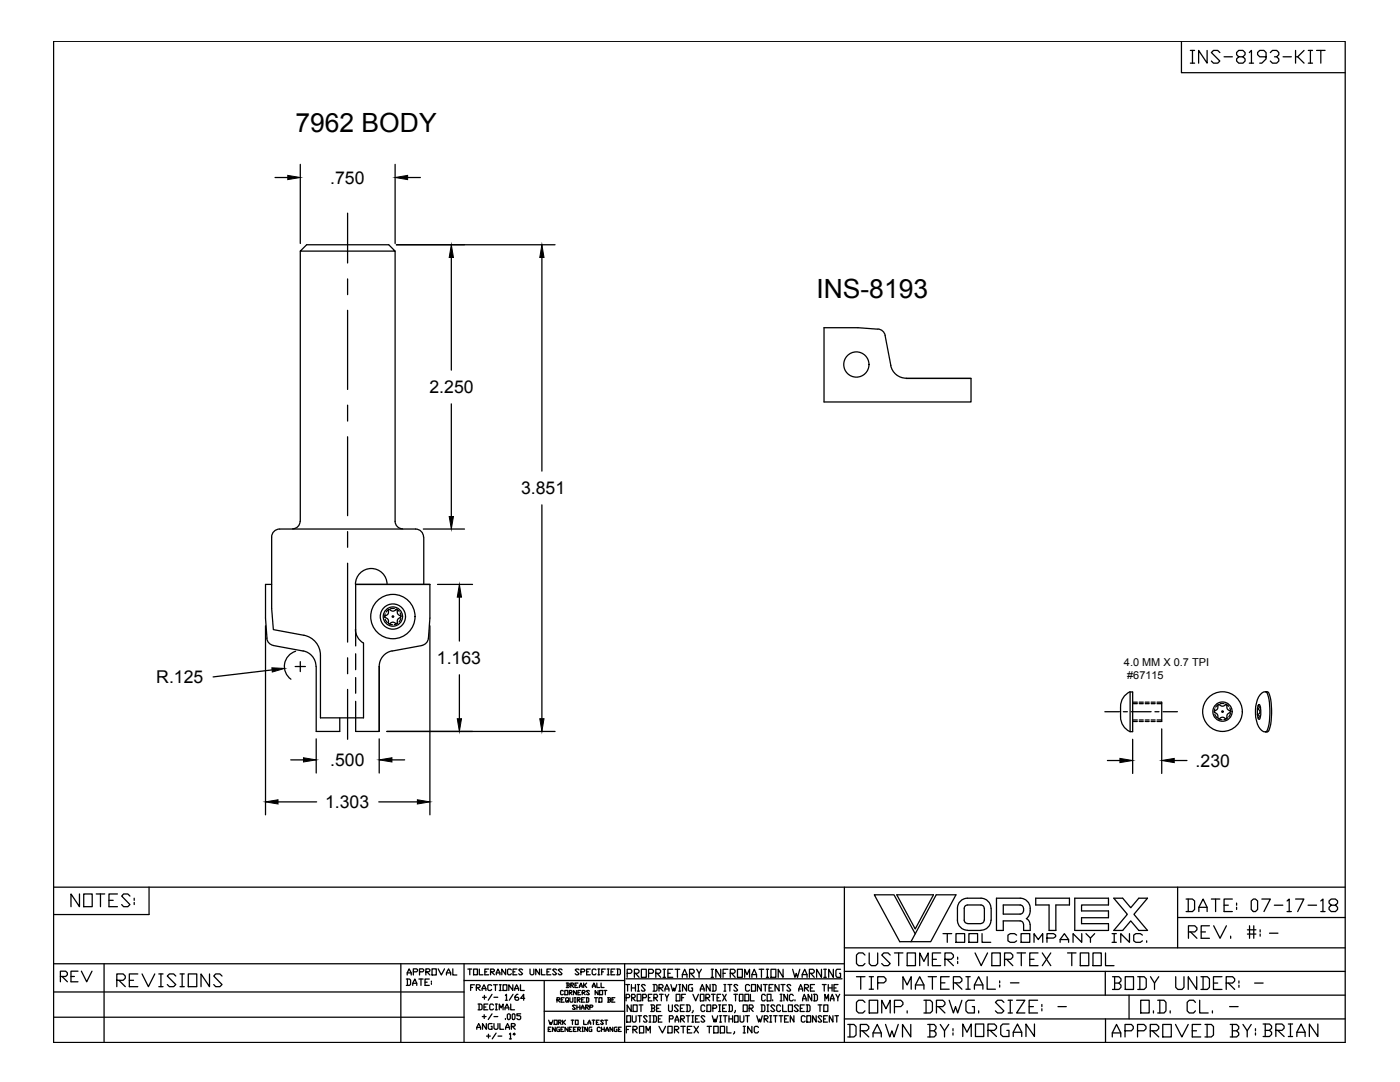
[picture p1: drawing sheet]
<svg xmlns="http://www.w3.org/2000/svg" width="279mm" height="216mm" viewBox="0 0 279 216" stroke-linecap="round" stroke-linejoin="round" font-family="sans-serif">
<!-- layer: titleblk -->
<path d="M10.7 8.2h257.8v199.8h-257.8zM235.8 8.2v6.3h32.7M10.7 177h257.8" fill="none" stroke="#000" stroke-width=".25"/>
<!-- layer: 50 -->
<g fill="none" stroke="#000" stroke-width=".25">
<path d="M168.5 177v31M235 177v12.1M10.7 182.5h19M10.7 197.9h81.9M10.7 192.3h157.8M20.8 192.3v15.7M80 192.3v15.7M92.6 192.3v15.7M92.6 195.7h32.1M108.6 195.7v12.2M124.7 192.3v15.7M168.5 189.1h100"/>
<path d="M168.5 193.8h100M168.5 198.6h100M225.3 198.6v4.7M235 183.1h33.5M10.7 203h81.9M108.6 201.8h16.1M168.5 203.3h100"/>
</g>
<!-- layer: Text -->
<g fill="none" stroke="#000" stroke-width=".25">
<path d="M179 178.5h7.3l-3.6 6.9zM193.1 179.2a2.01 2.01 0 0 0-2 2.1v2.3a2.01 2.01 0 0 0 2 2M193.1 179.2h2.7a2.01 2.01 0 0 1 2 2M81.1 195.4h.6l.2 .2v.8l-.2 .2h-.6M81.3 194.5v-.4l.3-.8 .5 .8v.4M81.3 194.1h.8M81.3 195.4v1.2M82.4 196.6v-.4l.4-.8 .4 .8v.4M82.4 196.2h.8M82.5 193.9h.6l.2-.4-.2-.2h-.6v1.2M83.6 195.4h.8M83.7 193.9h.7l.2-.4-.2-.2h-.7v1.2"/>
<path d="M84 195.4v1.2M84.8 196h.4M85 193.9h.6l.2-.4-.2-.2h-.6v1.2M85.2 193.9l.6 .6M85.7 195.4h-.9v1.2h.9M86.1 195.8v.2M86.1 196.2v.2M86.2 193.3h.9v1.2h-.9zM87.4 193.3l.7 1.2 .6-1.2M89.1 194.5v-.4l.4-.8 .4 .8v.4M89.1 194.1h.8M90.4 193.3v1.2h.8"/>
<path d="M93.4 193.4h.7M93.8 193.4v1.1M93.9 197h.4M94.5 193.4h.8v1.1h-.8zM94.7 196.5h-.8v1.1M95.1 197h.5l.2-.1v-.2l-.2-.2h-.5v1.1M95.2 197l.6 .6M95.7 193.4v1.1h.7M96.2 197.6v-.3l.4-.8 .4 .8v.3M96.2 197.3h.8M96.3 199h.8M96.7 198.6v.8"/>
<path d="M96.8 193.9h.3M97.5 193.4h-.7v1.1h.7M97.9 193.9h.6l.2-.2v-.2l-.2-.1h-.6v1.1M98.1 193.9l.6 .6M98.1 196.7l-.2-.2h-.4l-.1 .2v.7l.1 .2h.4l.2-.2M98.2 198.4l-.8 1.2M98.5 196.5h.8M98.6 199h.7M98.9 196.5v1.1M99 194.5v-.4l.4-.7 .4 .7v.4M99 194.1h.8M99.6 197.6h.4"/>
<path d="M99.6 196.5h.4M99.9 196.5v1.1M100.4 196.5h.8v1.1h-.8zM100.9 198.6l.2-.2v1.2M100.9 199.6h.3M100.9 193.4v1.1l-.8-1.1v1.1M102.1 193.5l-.3-.1h-.3l-.2 .1v.8l.2 .2h.3l.3-.2M102.3 196.5v1.1l-.8-1.1v1.1M102.4 193.9h.4M102.4 198.4l-.8 1.2M102.7 197.6v-.3l.4-.8 .4 .8v.3M102.7 197.3h.8"/>
<path d="M103.2 193.4h-.8v1.1h.8M103.4 198.4h-.2l-.4 .4v.6l.2 .2h.4l.1-.2-.1-.4h-.6M103.9 196.5v1.1h.7M104.3 193.5l-.2-.1h-.4l-.2 .1 .8 .8-.2 .2h-.4l-.2-.2M104.7 199.2h-.8l.6-.8v1.2M105.8 193.4v.9l.2 .2h.4l.1-.2v-.9M107.7 193.4v1.1l-.8-1.1v1.1M108.1 193.4v1.1h.7M109.2 193.9h.3M109.9 193.4h-.7v1.1h.7M111.1 193.5l-.2-.1h-.4l-.2 .1 .8 .8-.2 .2h-.4l-.2-.2M111.2 199.5h.4l.1-.3-.5-.1v.9"/>
<path d="M111.3 199.5l.4 .5M112 199.5h.3M112.2 193.5l-.2-.1h-.4l-.2 .1 .8 .8-.2 .2h-.4l-.2-.2M112.4 197.8l-.1-.2-.4 .2v.6l.1 .1 .4-.1M112.6 199.1h-.6v.9h.6M112.7 197.6h.6v.9h-.6zM113 196.2h.5l.1 .1-.1 .3M113.2 196.6h.3l.1 .3-.1 .1h-.5M113.2 196.2v.8M113.6 198.1h.4l.2-.3-.6-.2v.9M113.7 198.1l.5 .4M113.9 196.6h.4l.2-.3-.6-.1v.8"/>
<path d="M114 196.6l.5 .4M114.8 196.6h.2M115 197.6v.9l-.5-.9v.9M115.3 196.2h-.5v.8h.5M115.3 198.1h.3M115.6 193.5l-.2-.1h-.4l-.2 .1 .8 .8-.2 .2h-.4l-.2-.2M115.6 197l.3-.8 .3 .8M115.6 196.8h.6M115.9 197.6h-.6v.9M115.9 193.9h.6l.2-.2v-.2l-.2-.1h-.6v1.1M116.2 198.1h.4l.2-.3-.6-.2v.9M116.3 198.1l.5 .4"/>
<path d="M116.5 196.2v.8M116.7 196.6l.4 .4M117.1 196.2l-.6 .4M117.1 193.9h.3M117.6 197.8l-.1-.2-.5 .2 .6 .6-.1 .1-.5-.1M117.8 193.4h-.7v1.1h.7M118.2 197l.3-.8 .3 .8M118.2 196.8h.6M118.9 193.5l-.1-.1h-.4l-.2 .1v.8l.2 .2h.4l.1-.2M119.1 196.2v.8h.6M119.3 193.4h.4M119.3 194.5h.4"/>
<path d="M119.4 197.6v.9l-.6-.9v.9M119.5 193.4v1.1M119.7 197.6h.6v.9h-.6zM120 196.2v.8h.6M120.1 193.9h.3M120.5 197.6h.6M120.8 193.4h-.7v1.1M120.8 197.6v.9M121.2 193.4h.4M121.2 194.5h.4M121.3 199.1l.6 .1-.2 .3M121.4 199.5h.3l.2 .3-.2 .2h-.4"/>
<path d="M121.4 193.4v1.1M121.4 199.1v.9M121.9 193.9h.4M122.1 199.5h.3M122.7 199.1h-.6v.9h.6M122.7 193.4h-.8v1.1h.8M123.1 193.4h.5l.2 .1v.8l-.2 .2h-.5M123.3 193.4v1.1M124.9 196.5h.7M124.9 195.3h43.1M125 199.1h.5l.2-.2-.2-.5h-.5v1.3M125.2 194.2h.7l.2-.2v-.3l-.2-.3h-.7v1.6"/>
<path d="M125.3 196.5v1.3M126 196.5v1.3M126 197.1h.8M126.1 199.1h.5l.2-.2-.2-.5h-.5v1.3M126.2 199.1l.6 .6M126.6 194.2h.7l.2-.2v-.3l-.2-.3h-.7v1.6M126.8 196.5v1.3M126.8 194.2l.7 .8M127.2 198.4h.7v1.3h-.7zM127.2 196.5h.4M127.2 197.8h.4M127.4 196.5v1.3"/>
<path d="M128 193.4h1v1.6h-1zM128.3 199.1h.5l.2-.2-.2-.5h-.5v1.3M128.8 196.7l-.2-.2h-.4l-.2 .2 .8 .9-.2 .2h-.4l-.2-.2M129.4 199.1h.3M129.4 194.2h.8l.2-.2v-.3l-.2-.3h-.8v1.6M130.1 198.4h-.7v1.3h.7M130.3 196.5h.6l.2 .2v.9l-.2 .2h-.6M130.5 199.1h.5l.2-.2-.2-.5h-.5v1.3M130.5 196.5v1.3M130.7 199.1l.5 .6M130.9 194.2h.7l.3-.2v-.3l-.3-.3h-.7v1.6M131.1 194.2l.8 .8"/>
<path d="M131.5 197.1h.6l.2-.2v-.2l-.2-.2h-.6v1.3M131.6 198.4h.8M131.7 197.1l.6 .7M132 198.4v1.3M132.3 193.4h.5M132.3 195h.5M132.6 193.4v1.6M132.7 197.8v-.5l.4-.8 .4 .8v.5M132.7 197.3h.8M132.7 198.4l.4 .7v.6M133.3 194.2h.5M133.5 198.4l-.4 .7"/>
<path d="M133.9 196.5l.4 1.3 .2-.7 .1 .7 .5-1.3M134.3 193.4h-1v1.6h1M134.7 193.4h1M134.9 198.4h.8v1.3h-.8zM135.2 193.4v1.6M135.5 196.5h.3M135.5 197.8h.3M135.7 196.5v1.3M136 199.1h.4M136.2 195v-.5l.4-1.1 .5 1.1v.5M136.2 194.5h.9M136.8 198.4h-.8v1.3"/>
<path d="M137 196.5v1.3l-.8-1.3v1.3M137.6 194.2h.7l.2-.2v-.3l-.2-.3h-.7v1.6M137.8 194.2l.7 .8M138.2 196.5h-.6l-.2 .2v.9l.2 .2h.6v-.7h-.2M138.3 198.4l.5 1.3 .6-1.3M139.1 193.4l.4 .8v.8M139.8 197.8v-.5l.4-.8 .3 .8v.5M139.8 198.4h.7v1.3h-.7zM139.8 197.3h.7M140 193.4l-.5 .8M140.9 199.1h.5l.2-.2-.2-.5h-.5v1.3M141.1 199.1l.5 .6"/>
<path d="M141.7 196.5v1.3l-.7-1.3v1.3M141.9 193.4h.5M141.9 195h.5M142 198.4h.7M142.1 196.5h.6l.2 .2v.9l-.2 .2h-.6M142.1 193.4v1.6M142.3 196.5v1.3M142.4 198.4v1.3M143.1 199.1h.4M143.8 198.4h-.7v1.3h.7M143.8 193.4v1.6l-.9-1.6v1.6M144.2 198.4l.7 1.3"/>
<path d="M144.3 194.2h.5M144.5 196.5h.4M144.5 197.8h.4M144.7 196.5v1.3M144.9 198.4l-.7 1.3M145.3 193.4h-1v1.6M145.3 196.5h.7M145.7 196.5v1.3M145.7 194.2h.8l.2-.2v-.3l-.2-.3h-.8v1.6M146 194.2l.7 .8M146.5 198.4h.7M146.8 198.4v1.3"/>
<path d="M147.2 193.4h1v1.6h-1zM147.2 196.7l-.2-.2h-.4l-.1 .2 .7 .9-.2 .2h-.4l-.1-.2M147.6 198.4h.7v1.3h-.7zM148.6 195v-1.6l.5 1.1 .5-1.1v1.6M148.7 198.4h.7v1.3h-.7zM149.6 196.7l-.2-.2h-.4l-.2 .2v.9l.2 .2h.4l.2-.2M149.8 198.4v1.3h.7M150 196.5h.8v1.3h-.8zM150.1 195v-.5l.4-1.1 .5 1.1v.5M150.1 194.5h.9M151.5 193.4h.9M151.9 196.5v1.3l-.7-1.3v1.3"/>
<path d="M152 193.4v1.6M152.3 196.5h.8M152.7 198.7l-.1-.3h-.4l-.2 .3v.8l.2 .2h.4l.1-.2M152.7 196.5v1.3M152.9 193.4h.5M152.9 195h.5M153.1 198.4h.8v1.3h-.8zM153.1 193.4v1.6M153.5 197.1h.4M153.9 193.4h.9v1.6h-.9zM154.2 199.5v.2M154.3 196.5h-.8v1.3h.8"/>
<path d="M155.5 196.5v1.3l-.8-1.3v1.3M155.7 199.7h.4M155.7 198.4h.4M155.9 196.5h.8M155.9 198.4v1.3M156.2 196.5v1.3M156.3 193.4v1.6l-1-1.6v1.6M157.2 198.4v1.3l-.8-1.3v1.3M157.8 196.7l-.2-.2h-.3l-.3 .2 .8 .9-.2 .2h-.3l-.3-.2M158.2 193.4l.5 1.6 .2-.8 .3 .8 .4-1.6M158.3 198.7l-.2-.3h-.3l-.2 .3v.8l.2 .2h.3l.2-.2M158.7 199.5v.2"/>
<path d="M159.4 197.8v-.5l.4-.8 .4 .8v.5M159.4 197.3h.8M160.1 195v-.5l.5-1.1 .5 1.1v.5M160.1 194.5h1M160.2 199.7v-.4l.3-.9 .4 .9v.4M160.2 199.3h.7M160.6 197.1h.5l.3-.2v-.2l-.3-.2h-.5v1.3M160.8 197.1l.6 .7M161.5 194.2h.7l.3-.2v-.3l-.3-.3h-.7v1.6M161.7 197.1h.4M161.8 194.2l.7 .8M162 198.4v1.3l-.7-1.3v1.3"/>
<path d="M162.4 198.4h.5l.2 .3v.8l-.2 .2h-.5M162.5 196.5h-.8v1.3h.8M162.5 198.4v1.3M163.9 193.4v1.6l-.9-1.6v1.6M164.1 196.5h.8M164.4 193.4h.5M164.4 195h.5M164.5 196.5v1.3M164.6 199.7v-1.3l.4 .9 .3-.9v1.3M164.7 193.4v1.6M165.3 197.1h.8M165.3 196.5v1.3"/>
<path d="M165.7 199.7v-.4l.4-.9 .3 .9v.4M165.7 199.3h.7M166.1 196.5v1.3M166.3 193.4v1.6l-.9-1.6v1.6M166.4 197.1h.5M166.8 198.4l.4 .7v.6M167.2 196.5h-.8v1.3h.8M167.6 198.4l-.4 .7M167.8 193.4h-.8l-.2 .3v1l.2 .3h.8v-.8h-.3M182.7 186.3l-4.3-7.8h-3.9l5.1 9.4h6.1l5.1-9.4h-4l-5 9.4M193.1 180.6a.66 .66 0 0 0-.7 .7v2.3a.66 .66 0 0 0 .7 .7M193.1 180.6h2.7a.66 .66 0 0 1 .6 .6"/>
<path d="M196.4 183.6a.66 .66 0 0 1-.6 .7M196.5 181.3v2.3M197.8 183.6a2.01 2.01 0 0 1-2 2M197.8 181.3v2.3M204.2 184.4a.66 .66 0 0 0-.6-.6h-3.4v1.9M204.2 181.2a.66 .66 0 0 0-.6-.6h-3.4v1.8h3.4a.66 .66 0 0 0 .6-.7M204.3 181.3v.5M204.8 183.3a1.29 1.29 0 0 1 .8 1.2M204.9 183.3a2.44 2.44 0 0 0-.8-4l-5.2-.1v6.5M209.4 185.7v-5.1h-2.7v-1.4h6.7v1.4h-2.7v5.1M215.8 184.3v-1.2h5.4v-1.3h-5.4v-1.2h5.4v-1.4h-6.7v6.5M222.3 185.7l2.7-3.3-2.7-3.2h1.8l1.6 1.9 1.6-1.9h1.7l-2.7 3.2 2.7 3.3"/>
<path d="M224.1 185.7l1.6-1.9 1.6 1.9M227.7 199.6h1.6v2.5h-1.6zM231 199.6h1.3l.4 .4v1.7l-.4 .4h-1.3M231.5 199.6v2.5M239.4 199.6v2.5h1.7M95.2 205.4v-.4l.3-.8 .4 .8v.4M95.2 205h.7M95.4 200.3h.6l.2 .3v.7l-.2 .2h-.6M95.6 200.3v1.2M96.3 202.8h.7M96.6 200.9h.4M96.6 202.5v.7"/>
<path d="M97.1 204.2v1.2l-.8-1.2v1.2M97.1 206.7h.8M97.4 200.3h-.8v1.2h.8M97.5 206.4v.7M98.2 204.2h-.6l-.2 .2v.8l.2 .2h.6v-.6h-.2M98.2 202.3l-.8 1.1M98.5 200.6l-.2-.3h-.4l-.2 .3v.7l.2 .2h.4l.2-.2M98.6 204.2v1l.2 .2h.4l.2-.2v-1M98.6 202.8h.7M98.9 201.5h.4M98.9 200.3h.4M99 206.1l-.8 1.2"/>
<path d="M99 200.3v1.2M99.4 206.7h.7M99.6 201.5v-1.2l.4 .8 .4-.8v1.2M99.8 204.2v1.2h.7M100.8 201.5v-.4l.4-.8 .3 .8v.4M100.8 201.1h.7M100.9 203.2v.2M100.9 205.4v-.4l.4-.8 .4 .8v.4M100.9 205h.8M101.2 202.5l.3-.2 .3 .2v.7l-.2 .2-.4-.2zM101.7 206.4l.2-.3v1.2M101.7 207.3h.4"/>
<path d="M101.9 200.3v1.2h.8M102.1 204.8h.5l.2-.2v-.2l-.2-.2h-.5v1.2M102.2 202.5l.2-.2 .4 .2v.7l-.2 .2h-.2l-.2-.2zM102.2 204.8l.6 .6M102.4 206.4l.2-.3 .2 .3-.2 .1zM103.9 202.3h-.7v.4h.5l.2 .1v.4l-.2 .2h-.3l-.2-.2M109.4 205.4h.3M109.5 203.6l.3 .8 .1-.4 .2 .4 .2-.8M110 205h-.6v.8h.6M110.6 203.6h.6v.8h-.6zM110.8 205v.8l-.5-.8v.8M111.4 204h.5l.1-.3-.6-.1v.8"/>
<path d="M111.6 204l.4 .4M111.7 205h-.5l-.1 .7 .6 .1v-.4h-.2M112 205.4h.2M112.3 203.6v.8M112.4 204l.4 .4M112.5 205h-.5v.8h.5M112.8 203.6l-.5 .4M113.4 205v.8l-.6-.8v.8M113.6 205.4h.3M114.2 205h-.6v.8h.6M114.2 203.6v.8M114.5 205.4h.3"/>
<path d="M114.8 203.6h.6v.8h-.6zM115 205h-.5v.8h.5M115.3 205.4h.4l.2-.3-.2-.1h-.4v.8M115.4 205.4l.5 .4M116.1 205.8h.3M116.1 205h.3M116.3 205v.8M116.5 203.6v.8h.5M117.2 205v.8l-.5-.8v.8M117.3 204.4l.3-.8 .3 .8M117.3 204.1h.6M118.1 205h-.4l-.2 .1v.6l.2 .1h.4v-.4h-.1"/>
<path d="M118.4 203.6v.8M119 204h.3M119.6 203.6h-.6v.8h.6M119.8 205.1l-.2-.1-.4 .1v.6l.2 .1 .4-.1M120 205.4h.6M120 205v.8M120.4 203.7l-.1-.1-.4 .1 .5 .5-.1 .2h-.3l-.1-.2M120.6 205v.8M120.7 203.6h.6M120.9 205.8l.3-.8 .2 .8M120.9 205.5h.5M121 203.6v.8"/>
<path d="M122.3 205v.8l-.6-.8v.8M123.1 205h-.4l-.1 .7 .5 .1v-.4h-.1M123.4 205.4h.3M124 205h-.6v.8h.6M125 205.4h.4M125.1 202.7h.7v1.2h-.7zM125.9 204.8h-.9v1.3M126 200.5v1.3l-.8-1.3v1.3M126.2 202.7v1l.2 .2h.3l.2-.2v-1M126.3 205.4h.6l.3-.4-.3-.2h-.6v1.3M126.4 200.5h.8v1.3h-.8zM126.5 205.4l.7 .7"/>
<path d="M127.3 202.7h.7M127.5 200.5h.8M127.6 204.8h.9v1.3h-.9zM127.7 202.7v1.2M127.9 200.5v1.3M128.9 206.1v-1.3l.5 .8 .4-.8v1.3M129.1 202.9l-.1-.2h-.4l-.2 .2 .7 .8-.1 .2h-.4l-.2-.2M129.5 202.7h.4M129.5 203.9h.4M129.7 202.7v1.2M129.9 200.5h.6l.2 .3-.2 .4M130.1 201.2h.4l.2 .4-.2 .2h-.6"/>
<path d="M130.1 200.5v1.3M130.3 202.7h.5l.2 .2v.8l-.2 .2h-.5M130.5 202.7v1.2M131 201.2h.5M131.4 203.3h.4M131.5 204.8l.7 1.3 .6-1.3M131.9 200.5h-.9v1.3h.9M132.1 202.7h-.7v1.2h.7M133.3 204.8h.8v1.3h-.8zM133.4 200.5v1.1l.2 .2h.4l.2-.2v-1.1M133.6 203.3h.6l.2-.4-.2-.2h-.6v1.2M134.6 205.4h.6l.3-.4-.3-.2h-.6v1.3"/>
<path d="M134.7 203.9v-.4l.4-.8 .4 .8v.4M134.7 203.5h.8M134.8 205.4l.7 .7M135.4 200.8l-.2-.3h-.4l-.2 .3 .8 .8-.2 .2h-.4l-.2-.2M135.8 201.2h.4M135.8 203.3h.6l.2-.4-.2-.2h-.6v1.2M135.9 204.8h.9M136 203.3l.6 .6M136.3 204.8v1.3M136.6 200.5h-.8v1.3h.8M136.9 200.5h.6l.2 .3v.8l-.2 .2h-.6M136.9 202.7h.8"/>
<path d="M137.1 200.5v1.3M137.2 205.4h.5M137.3 202.7v1.2M138.1 204.8h-.9v1.3h.9M138.1 202.7h.3M138.1 203.9h.3M138.2 202.7v1.2M138.3 201.6l-.2 .5M138.5 204.8l.9 1.3M138.8 203.3h.4M139.4 204.8l-.9 1.3M139.6 202.7h-.8v1.2h.8"/>
<path d="M140.7 200.8l-.2-.3h-.4l-.2 .3v.8l.2 .2h.4l.2-.2M140.7 202.9l-.3-.2h-.3l-.2 .2 .8 .8-.3 .2h-.3l-.2-.2M141.1 200.5h.7v1.3h-.7zM141.1 204.8h.9M141.5 204.8v1.3M142.1 202.7l.4 1.2 .2-.6 .2 .6 .3-1.2M142.3 201.2h.5l.2-.2-.2-.5h-.5v1.3M142.4 204.8h.9v1.3h-.9zM143.4 200.5h.4M143.4 201.8h.4M143.6 200.5v1.3M143.6 202.7h.4"/>
<path d="M143.6 203.9h.4M143.7 204.8h.9v1.3h-.9zM143.8 202.7v1.2M144.2 201.2h.4M144.3 202.7h.8M144.7 202.7v1.2M145 200.5h-.8v1.3h.8M145.1 204.8v1.3h.8M145.4 200.5h.6l.2 .3v.8l-.2 .2h-.6M145.5 203.3h.7M145.5 202.7v1.2M145.6 200.5v1.3"/>
<path d="M146.2 202.7v1.2M146.6 202.7h.7v1.2h-.7zM146.6 205.9v.2l-.2 .2M146.8 201.6l-.2 .5M147.7 202.7v1l.2 .2h.3l.2-.2v-1M148.3 200.5h.8v1.3h-.8zM148.3 204.8h.4M148.3 206.1h.4M148.5 204.8v1.3M148.8 202.7h.7M149.2 202.7v1.2M149.5 201.2h.6l.2-.4-.2-.3h-.6v1.3"/>
<path d="M149.7 201.2l.6 .6M150.1 204.8v1.3l-.9-1.3v1.3M151 202.7l.4 1.2 .2-.6 .2 .6 .3-1.2M151.4 205l-.2-.2h-.5l-.2 .2v.9l.2 .2h.5l.2-.2M151.9 200.5h.6l.1 .3v.8l-.1 .2h-.6M152 200.5v1.3M152.5 203.3h.6l.2-.4-.2-.2h-.6v1.2M152.7 203.3l.6 .6M153.1 200.5h.3M153.1 201.8h.3M153.2 200.5v1.3M153.6 202.7h.4"/>
<path d="M153.6 203.9h.4M153.8 202.7v1.2M154.4 202.7h.7M154.6 200.8l-.2-.3h-.4l-.2 .3 .8 .8-.2 .2h-.4l-.2-.2M154.8 202.7v1.2M155.5 202.7h.7M155.8 200.8l-.2-.3h-.4l-.2 .3v.8l.2 .2h.4l.2-.2M155.9 202.7v1.2M156.2 200.5v1.3h.8M156.6 203.3h.4M157.3 200.5h.8v1.3h-.8zM157.3 202.7h-.7v1.2h.7"/>
<path d="M158.4 202.7v1.2l-.7-1.2v1.2M159.3 200.8l-.2-.3h-.4l-.2 .3 .8 .8-.2 .2h-.4l-.2-.2M159.7 201.2h.4M160.5 200.5h-.8v1.3h.8M160.7 202.9l-.2-.2h-.4l-.2 .2v.8l.2 .2h.4l.2-.2M160.9 200.5h.6l.2 .3v.8l-.2 .2h-.6M161 202.7h.8v1.2h-.8zM161.1 200.5v1.3M162.9 202.7v1.2l-.7-1.2v1.2M163.3 200.5h.7M163.6 200.5v1.3M164 202.9l-.2-.2h-.4l-.1 .2 .7 .8-.2 .2h-.4l-.1-.2"/>
<path d="M164.4 203.3h.3M164.4 200.5h.8v1.3h-.8zM165.1 202.7h-.7v1.2h.7M166.2 202.7v1.2l-.7-1.2v1.2M238.6 200l-.4-.4h-.9l-.4 .4v1.7l.4 .4h.9l.4-.4"/>
</g>
<!-- layer: 0 -->
<g fill="none" stroke="#000" stroke-width=".25">
<path d="M54.9 35.4h2.5M59.9 32.8v15.8M78.9 32.8v15.8M81.4 35.4h2.5M59.9 50.1l1.3-1.3h16.4l1.3 1.3zM59.9 50.1v53.9M69.4 42.5v10M69.4 55.7v3.1M78.9 50.1v53.9a1.5 1.5 0 0 0 1.5 1.5M79.1 48.8h31.7M90.1 51.4v22.5M108.1 51.4v42.6"/>
<path d="M69.4 61.9v15.8M175.2 65.7l-4-.3h-6.7v14.8h29.3v-4.7h-12.9M175.2 65.6a1.59 1.59 0 0 1 1.5 1.3M176.6 67l1.2 5.9M177.8 72.9a3.2 3.2 0 0 0 3.1 2.6M180.9 75.5h12.9M69.4 80.8v3.2M69.4 87.2v15.7M90.1 80.6v22.5M54.2 116.6h-1.2v6.7l.3 4.1M55.8 105.6a1.59 1.59 0 0 0-1.6 1.6v14.2l.4 4.2 6.1 1.2a4 4 0 0 1 3.3 3.9M55.8 105.6h27.2"/>
<path d="M59.9 104a1.5 1.5 0 0 1-1.5 1.5M69.4 106.1v3.1M69.4 112.4v15.7M70.9 116.6a3.2 3.2 0 0 1 3.2-3.2 3.2 3.2 0 0 1 3.1 3.2M82.9 105.6a1.59 1.59 0 0 1 1.6 1.6M84.5 105.6h8.2M84.6 107.2v9.4M87.3 116.6h7M91.7 119.2v8.7M108.1 100.7v42.7M53 124.9v37.7M53.2 127.3a1.59 1.59 0 0 0 1.3 1.5"/>
<path d="M54.3 133.7l-11.8 1.4M54.6 128.8l5.9 1.1M58.9 133h2M59 130a3.2 3.2 0 0 0-2.2 2.5 3.2 3.2 0 0 0 1.3 3M59.9 132v2M60.5 129.9a3.2 3.2 0 0 1 2.6 3.1M63.1 133v13h4.7v-2.8M69.4 131.3v3.1M69.4 137.6v9.9M70.9 125.6a3.2 3.2 0 0 0 1.6 2.7M71 139.9v6.1h4.7v-13v13M71 130.5v3.1"/>
<path d="M71 135.2v3.1M72.5 128.3v14.9h-8.5v-12.4M76.9 122.5l-.1 .7M76.9 123.6l.4 .6M76.9 123.3l.5 .3 .1 .6M77.5 121.9l-.1 .6-.6 .4 .1 .3M77.5 124.2l.1 .3 .2-.1M77.6 121.6l-.6 .5M77.6 124.4l.7 .3M77.8 121.7l-.2-.1-.1 .3M77.9 121.7l.5 .2 .7-.3 .2 .3M78.3 129.9a3.2 3.2 0 0 0-2.6 3.1"/>
<path d="M78.7 121.4l-.8 .1M79.1 121.5l.6 .5M79.3 124.2l-.2 .3-.7-.4-.5 .3M79.3 121.9l.1 .6 .5 .3M79.4 124.3l-.7 .3M79.8 122.8l.2 .2-.2 .2M79.9 122.3l.1 .7M79.9 123.3l-.5 .3-.1 .6M80 123.4l-.3 .7M84.2 128.8l-5.9 1.1M85.5 127.3a1.59 1.59 0 0 1-1.3 1.5M85.5 127.4l.3-4.1v-6.7h-14.8v12.3"/>
<path d="M85.8 124.9v37.7M91.7 134.6v8.8M225.5 138a3.2 3.2 0 0 0-1.9 3M225.5 138.1v7.9M225.5 138.1h.5v7.9h-.5M252.5 138h.4a2.65 2.65 0 0 1 .8 2.2 10.3 10.3 0 0 1-.6 5.8h-.6a2.65 2.65 0 0 0 .9-2.2 10.3 10.3 0 0 0-.7-5.7zM252.5 138a2.37 2.37 0 0 0-1.7 2.2 6 6 0 0 0 1 5.6l.7 .2M58 151.6h2.6M63.1 147.4v6.8M75.7 147.4v6.8M77.2 146h33.6M78.2 151.6h2.6"/>
<path d="M220.5 142h2.9M221 151.8h2.5M223.6 141v2.1M223.6 143.1a3.2 3.2 0 0 0 1.9 2.9M224.2 142h.8M225.8 142h3.9M226 147.5v6.8M226 144h1M226 143.7h1M226 140.1h1M226 140.4h1M227.4 144h.8"/>
<path d="M227.4 143.7h.8M227.4 140.1h.8M227.4 140.4h.8M228.5 144h.8M228.5 143.7h.8M228.5 140.1h.8M228.5 140.4h.8M229.7 144h.8M229.7 143.7h.8M229.7 140.1h.8M229.7 140.4h.8M230.5 142h.8"/>
<path d="M230.9 140.1h.9v3.9h-.9M230.9 143.7h.9M230.9 140.4h.9M231.8 145.4v8.9M232.1 142h2.9M234.3 151.8h2.6M242.4 141.4v.8M242.4 142.6l.5 .6M242.5 142.2l.5 .4v.6M242.5 141.8l-.2 .2 .2 .2M243 140.9v.6l-.5 .3M243.1 140.8l.2-.2a.82 .82 0 0 0 1.3 0l.2 .2"/>
<path d="M243.1 143.2l.2 .3a.82 .82 0 0 1 1.3 0l.2-.3M243.2 140.6l-.6 .5M243.2 143.4l.7 .2M244.3 140.4h-.8M244.6 140.5l.6 .4M244.9 140.9a1.03 1.03 0 0 0 .7 1.1l-.2 .2M244.9 143.3l-.6 .3M245.4 141.3l.2 .7M245.4 142.2l-.5 .4v.6M245.6 142.4l-.4 .6M250.9 141.5a.53 .53 0 0 1 .5 .5 .53 .53 0 0 1-.5 .6M251 142.7a.28 .28 0 0 1 .3 .2 .28 .28 0 0 1-.2 .3"/>
<path d="M251.1 140.8a.32 .32 0 0 1 .2 .4 .32 .32 0 0 1-.4 .2M251.1 140.7l.2-.1a3.6 3.6 0 0 1 0 2.9 2.08 2.08 0 0 1-.4-1.8zM55.5 160h7.7M75.6 160h7.7"/>
<circle cx="170.9" cy="72.7" r="2.52"/>
<circle cx="78.4" cy="123" r="4.4"/>
<circle cx="78.4" cy="123" r="1.93"/>
<circle cx="78.4" cy="123" r="2.52"/>
<circle cx="78.4" cy="123" r=".15"/>
<circle cx="244" cy="142" r="4"/>
<circle cx="244" cy="142" r="1.93"/>
<circle cx="244" cy="142" r=".15"/>
</g>
<g fill="#000" stroke="#000" stroke-width=".2">
<path d="M57.4 35l2.5 .4-2.5 .4zM78.9 35.4l2.5-.4v.8zM90.1 48.8l.4 2.6h-.9zM108.1 48.8l.5 2.6h-.9zM89.6 103.1h.9l-.4 2.5zM91.7 116.6l.4 2.6h-.8zM54.3 133.3l2.5 .1-2.5 .7zM53 160l2.5-.4v.8zM60.6 151.2l2.5 .4-2.5 .4zM75.7 151.6l2.5-.4v.8zM83.3 159.6l2.5 .4-2.5 .4zM91.3 143.4h.8l-.4 2.6z"/>
<path d="M107.7 143.4h.9l-.5 2.6zM223.5 151.3l2.5 .5-2.5 .4zM231.8 151.8l2.5-.5v.9z"/>
</g>
<g font-size="6.2">
<text x="170" y="194">CUSTOMER:</text>
<text x="193.7" y="194">VORTEX TOOL</text>
<text x="22.6" y="198.3">REVISIONS</text>
</g>
<g font-size="5.7">
<text x="236.7" y="13.8">INS-8193-KIT</text>
<text x="13.4" y="182">NOTES:</text>
<text x="235.7" y="183.1">DATE:</text>
<text x="248.7" y="183.1">07-17-18</text>
<text x="236.4" y="188.4">REV. #:</text>
<text x="170" y="203.2">COMP. DRWG. SIZE:</text>
<text x="170" y="198.6">TIP MATERIAL:</text>
<text x="221.2" y="198.6">BODY UNDER:</text>
<text x="168.3" y="208.1">DRAWN BY:</text>
<text x="191.2" y="208.1">MORGAN</text>
<text x="221.2" y="208.1">APPROVED BY:</text>
<text x="251.2" y="208.1">BRIAN</text>
</g>
<g font-size="5.3">
<text x="59" y="26.3">7962 BODY</text>
<text x="162.9" y="59.4">INS-8193</text>
<text x="11.3" y="197.2">REV</text>
</g>
<text font-size="4.4" x="187.3" y="189.1">TOOL COMPANY INC.</text>
<g font-size="3.5">
<text x="65.9" y="36.6">.750</text>
<text x="85.7" y="78.4">2.250</text>
<text x="104" y="98.6">3.851</text>
<text x="31.2" y="136.3">R.125</text>
<text x="87.2" y="132.5">1.163</text>
<text x="65.9" y="152.9">.500</text>
<text x="238.6" y="153">.230</text>
<text x="64.9" y="161.2">1.303</text>
<text x="113.2" y="202.5">SHARP</text>
</g>
<g font-size="2.6">
<text x="252.6" y="187.3">-</text>
<text x="200.7" y="197.2">-</text>
<text x="249.4" y="197.6">-</text>
<text x="210.3" y="202.1">-</text>
<text x="244.5" y="202.1">-</text>
</g>
<g font-size="2.2">
<text x="224.3" y="132.9">4.0 MM X 0.7 TPI</text>
<text x="225" y="135.6">#67115</text>
</g>
</svg>
